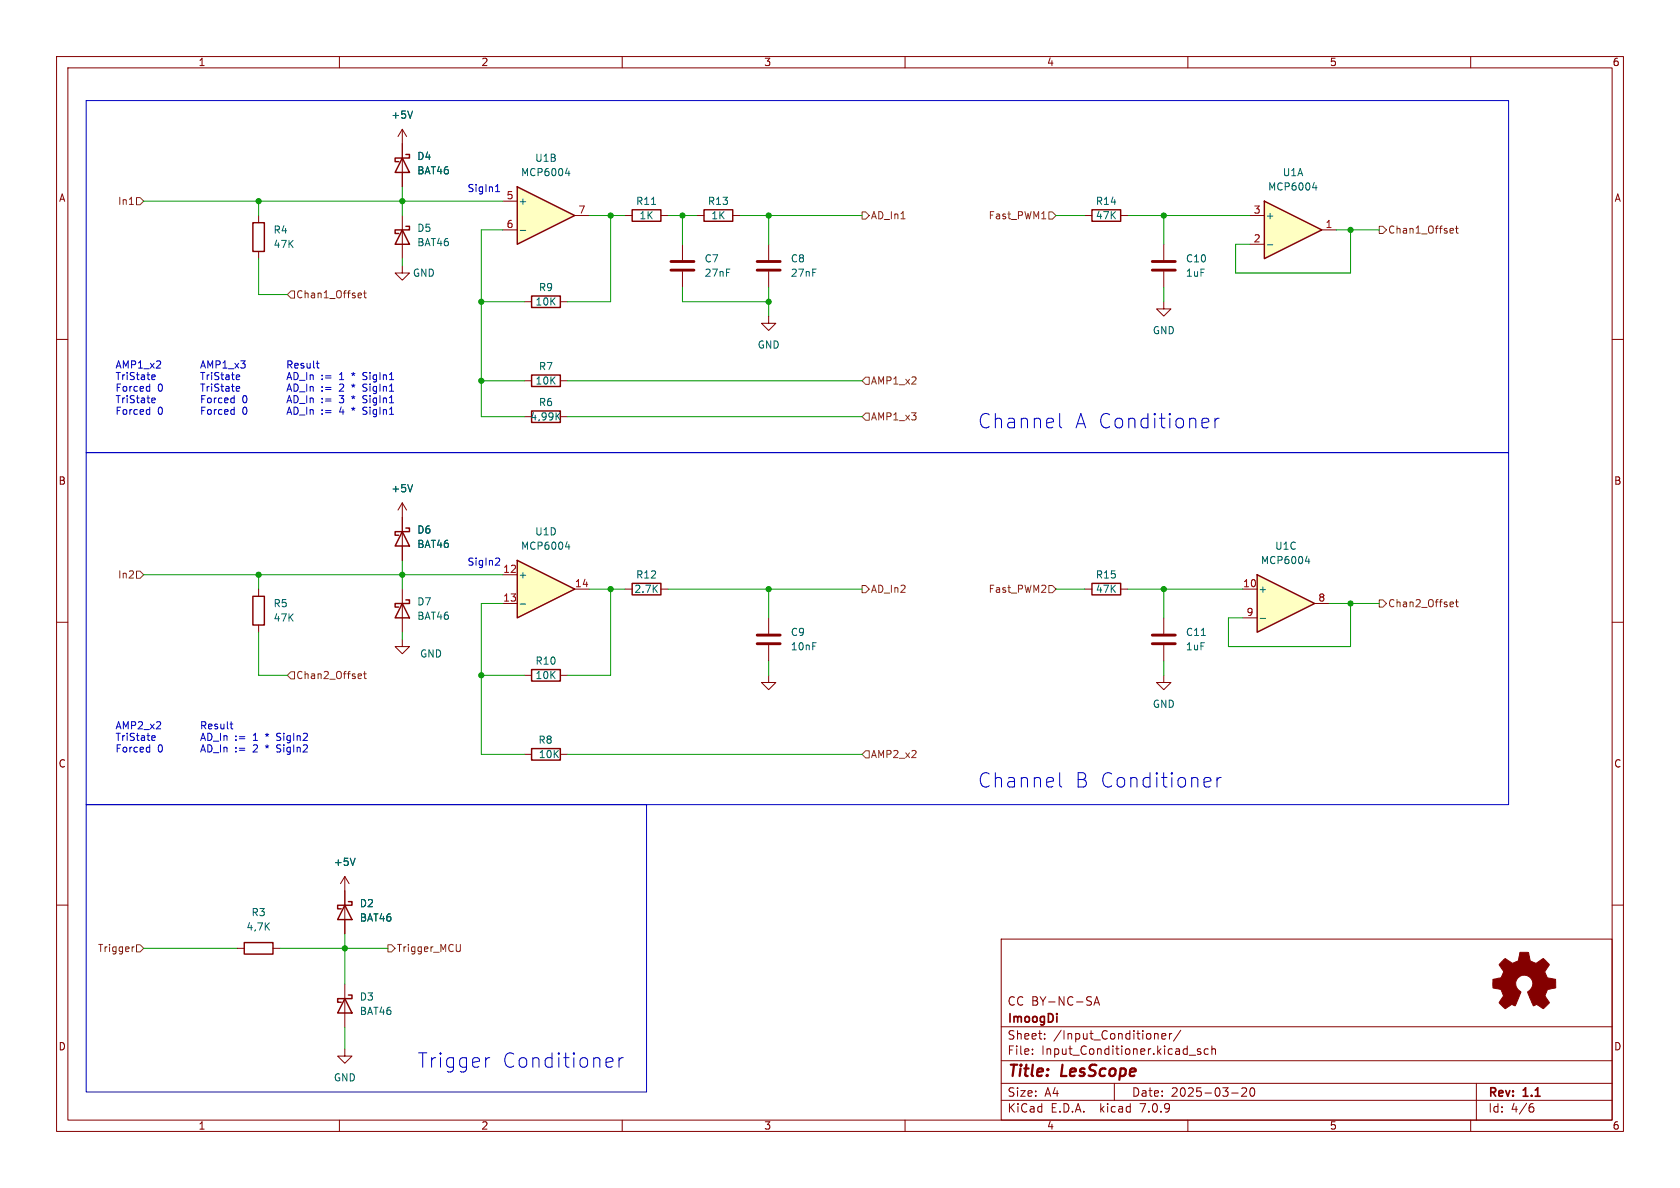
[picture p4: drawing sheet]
<svg xmlns="http://www.w3.org/2000/svg" width="297mm" height="210mm" viewBox="0 0 297 210" stroke-linecap="round" stroke-linejoin="round" font-family="sans-serif">
<g fill="none" stroke="#840000" stroke-width=".18">
<path d="M10 10h277v190h-277zM12 12h273v186h-273zM60 10v2M110 10v2M160 10v2M210 10v2M260 10v2M10 60h2M120.6 43.2v2.8M120.6 48v2.8M135.9 43.2v2.8M135.9 48v2.8"/>
<path d="M205.7 43.2v2.8M205.7 48v2.8M285 60h2M10 110h2M92.7 119.4h1.3M99.1 119.4h1.2M110.5 104.1h1.3M116.8 104.1h1.3M135.9 119.4v1.3h1.3l-1.3 1.2-1.3-1.2h1.3M285 110h2M92.7 133.4h1.3M99.1 133.4h1.2"/>
<path d="M10 160h2M285 160h2M41.9 167.6h1.3M48.3 167.6h1.2M177 166h108v32h-108zM193.4 177.7l.5-1.5 .5 1.5M193.5 177.3h.7M60 198v2M61 185.4v1.3h1.2l-1.2 1.3-1.3-1.3h1.3M110 198v2M160 198v2M177 194.5h108"/>
<path d="M177 191.5h108M177 187.5h108M177 181.5h108M182.5 186.3v.1M182.5 185.5v.1M184.7 183.6v.1M184.7 182.8v.1M197 191.5v3M204.5 182.7l.2 .2v.8M205.4 183.2l.7-.1-.1-.3-.4-.1-.2 .2 .1 .7h.5M206.7 182.7v1M207.2 182.7l-.3 .1-.2 .2"/>
<path d="M208.7 182.1l-1.2 2M210 198v2M210.2 186.5h1.2M212.2 185.5l-.3-.1-.2 .2v.2l.5 .2v.3h-.5M213.6 185.5l-.4-.1-.3 .3v.4l.1 .2h.6M214.2 185.5l.3-.1 .3 .1 .1 .9M214.2 184.9v1.5M217.7 193.2h1.2M219.5 192.4l.6-.1 .2 .1 .1 .3-.9 1.1h.9M221.2 192.4l.1-.1a.81 .81 0 0 1 .6 .6 .81 .81 0 0 1-.3 .8l-.1 .1a.81 .81 0 0 1-.6-.6 .81 .81 0 0 1 .3-.8zM260 198v2M261 191.5v6.5"/>
<path d="M270.6 195.7h.3l.3 .3-.1 .5-.5 .1M271 195.1l-.4 .1"/>
</g>
<path d="M118.6 47.8h4.1M118.6 46.2h4.1M133.9 47.8h4M133.9 46.2h4M203.7 47.8h4.1M203.7 46.2h4.1" fill="none" stroke="#840000" stroke-width=".51"/>
<path d="M94 118.4h5.1v2h-5.1zM111.8 103.1h5v2.1h-5zM94 132.3h5.1v2.1h-5.1zM43.2 166.6h5.1v2.1h-5.1z" fill="none" stroke="#840000" stroke-width=".25"/>
<path d="M222.2 101.6l10.2 5.1-10.2 5.1z" fill="#ffffc2"/>
<path d="M44.7 105.4h2v5.1h-2zM222.2 101.6l10.2 5.1-10.2 5.1zM61.6 159.4h.6v.6h-2.5v.7h.6M61 176.5l1.2 2.6h-2.5zM61 160l1.2 2.6h-2.5zM61.6 175.9h.6v.6h-2.5v.7h.6" fill="none" stroke="#840000" stroke-width=".25"/>
<g fill="none" stroke="#840000" stroke-width=".18">
<path d="M205.7 53.3v1.3h1.3l-1.3 1.3-1.2-1.3h1.2M71.1 88.9l-.7 1.3M71.1 88.9v2.5M71.1 88.9l.8 1.3M45.7 104.1v1.3M45.7 110.5v1.3M219.7 104.1h2.5M219.7 109.2h2.5M232.4 106.7h2.5M61 154.9l-.8 1.3M61 154.9v10.2M61 154.9l.7 1.3"/>
<path d="M61 174v7.6"/>
</g>
<path d="M72.9 85.7l-.4 1.2M230.8 99.2h.8M231.4 98.8v.8M222.8 109.3h.9M62.8 151.7l-.4 1.3" fill="none" stroke="#006464" stroke-width=".18"/>
<path d="M91.4 99.1l10.2 5-10.2 5.1z" fill="#ffffc2"/>
<path d="M111.8 37.1h5v2h-5zM124.5 37.1h5v2h-5zM94 52.3h5.1v2.1h-5.1zM94 66.3h5.1v2h-5.1zM71.1 94l1.3 2.5h-2.6zM71.8 93.3h.6v.7h-2.6v.6h.7M91.4 99.1l10.2 5-10.2 5.1zM71.1 106.7l1.3 2.5h-2.6zM71.8 106h.6v.7h-2.6v.6h.7" fill="none" stroke="#840000" stroke-width=".25"/>
<g fill="none" stroke="#840000" stroke-width=".18">
<path d="M110.5 38.1h1.3M116.8 38.1h1.3M123.2 38.1h1.3M129.5 38.1h1.3M92.7 53.3h1.3M99.1 53.3h1.2M135.9 55.9v1.3h1.3l-1.3 1.2-1.3-1.2h1.3M92.7 67.3h1.3M99.1 67.3h1.2M71.1 91.4v7.7M71.1 113v1.3h1.3l-1.3 1.3-1.3-1.3h1.3M71.1 104.1v7.7"/>
<path d="M88.9 101.6h2.5M88.9 106.7h2.5M101.6 104.1h2.5M205.7 119.4v1.3h1.3l-1.3 1.2-1.2-1.2h1.2M205.7 109.2v2.8M205.7 114v2.8"/>
</g>
<path d="M115.2 36.1h.7M100 96.7h.8M100.6 96.3v.8M92 106.8h.9M212.4 112.3h.7" fill="none" stroke="#006464" stroke-width=".18"/>
<path d="M203.7 113.8h4.1M203.7 112.3h4.1" fill="none" stroke="#840000" stroke-width=".51"/>
<path d="M265.5 169.9l.6-.5 .9 .6a.62 .62 0 0 0 1 0l.2-.1a1.62 1.62 0 0 0 .5-1.3l.1-.3 1.4 .1 .2 .7a.74 .74 0 0 0 .6 1l.6 .2 1.2-.9 1.1 1.1-.4 .7a.75 .75 0 0 0-.2 1.2l.2 .4 1.5 .3v1.5l-1.4 .3-.1 .1a1.23 1.23 0 0 0-.2 1.2l.6 1-.1 .2-1 .9-.8-.5a.54 .54 0 0 0-.9 0l-1-2.4a2.33 2.33 0 0 0 .8-1.9 1.54 1.54 0 0 0-2.5-.7 1.54 1.54 0 0 0 .5 2.6l-1.1 2.4a.69 .69 0 0 0-1.1 .1l-.6 .4-1.1-1.1 .8-1.2-.2-.5a.71 .71 0 0 0-.9-.7l-.8-.2v-1.5l.5-.1a1.11 1.11 0 0 0 1.2-.7 .72 .72 0 0 0-.2-1.2l-.4-.6z" fill="#840000" stroke="#840000" stroke-width=".18"/>
<path d="M91.4 33l10.2 5.1-10.2 5.1z" fill="#ffffc2"/>
<path d="M44.7 39.4h2v5.1h-2zM71.1 27.9l1.3 2.6h-2.6zM71.8 27.3h.6v.6h-2.6v.7h.7M91.4 33l10.2 5.1-10.2 5.1zM193 37.1h5.1v2h-5.1zM71.1 40.6l1.3 2.6h-2.6zM71.8 40h.6v.6h-2.6v.7h.7M94 72.6h5.1v2.1h-5.1zM193 103.1h5.1v2.1h-5.1z" fill="none" stroke="#840000" stroke-width=".25"/>
<g fill="none" stroke="#840000" stroke-width=".18">
<path d="M45.7 38.1v1.3M71.1 22.9v10.1M71.1 38.1v7.6M71.1 22.9l-.7 1.2M71.1 22.9l.8 1.2M88.9 35.6h2.5M101.6 38.1h2.5M191.8 38.1h1.2M198.1 38.1h1.3M45.7 44.5v1.2M71.1 47v1.3h1.3l-1.3 1.2-1.3-1.2h1.3M88.9 40.6h2.5"/>
<path d="M92.7 73.7h1.3M99.1 73.7h1.2M135.9 109.2v2.8M135.9 114v2.8M191.8 104.1h1.2M198.1 104.1h1.3"/>
</g>
<path d="M72.9 19.6l-.4 1.3M100 30.6h.8M100.6 30.2v.9M92 40.7h.9M98.5 73.5l.5 .7M99 73l-.7 .7" fill="none" stroke="#006464" stroke-width=".18"/>
<path d="M133.9 113.8h4M133.9 112.3h4" fill="none" stroke="#840000" stroke-width=".51"/>
<path d="M223.5 35.6l10.2 5-10.2 5.1z" fill="#ffffc2"/>
<path d="M223.5 35.6l10.2 5-10.2 5.1z" fill="none" stroke="#840000" stroke-width=".25"/>
<path d="M71.1 25.4v2.5M71.1 30.5v2.5M221 38.1h2.5M221 43.2h2.5M233.7 40.6h2.5M71.1 91.4v2.6M71.1 96.5v2.6M61 157.5v2.5M61 162.6v2.5" fill="none" stroke="#840000" stroke-width=".18"/>
<path d="M72.9 19.6l-.4 1.3M232 33.2h.8M232.7 32.8v.8M224 43.3h1M72.9 85.7l-.4 1.2M62.8 151.7l-.4 1.3" fill="none" stroke="#006464" stroke-width=".18"/>
<g fill="none" stroke="#725600" stroke-width=".18">
<path d="M22.9 36.1h.7M24.1 34.9h.7l.6 .7-.6 .6h-.7zM152.4 37.5h.6l.7 .6-.7 .6h-.6zM184.2 38.7h.7M185.4 37.5h.7l.6 .6-.6 .6h-.7zM257.5 39.9v1.1l.3 .2M51.4 51.4h.7v1.3h-.7l-.6-.6zM63.7 51.8l.2 .3-.6 .1M63.9 52.6h-.2M64.3 51.8h.5M64.5 51.4v1.1l.3 .1M243.8 40h.7l.6 .6-.6 .7h-.7z"/>
<path d="M256.8 40.4l.2 .3-.7 .1M256.9 41.2h-.1M257.3 40.4h.5M153 66.7h.7v1.2h-.7l-.6-.6zM153 73h.7v1.3h-.7l-.6-.6zM24.1 101h.7l.6 .6-.6 .6h-.7zM51.4 118.7h.7v1.3h-.7l-.6-.6zM63.7 119.1l.2 .3-.6 .1M63.9 119.9l-.2 .1M64.3 119.1h.5M64.5 118.7v1.1l.3 .2M152.4 103.5h.6l.7 .6-.7 .7h-.6z"/>
<path d="M185.4 103.5h.7l.6 .6-.6 .7h-.7zM243.8 106h.7l.6 .7-.6 .6h-.7zM256.8 106.4l.2 .3-.7 .1M256.9 107.2l-.1 .1M257.3 106.4h.5M257.5 106v1.1l.3 .2M153 132.7h.7v1.3h-.7l-.6-.6zM23.7 167.4l-.3 .1M24.1 167h.7l.6 .6-.6 .7h-.7zM68.6 167h.6l.6 .6-.6 .7h-.6zM81.4 166.9v1.1l-.1 .2h-.4"/>
</g>
<g fill="none" stroke="#0000c2" stroke-width=".18">
<path d="M15.2 17.8h251.5v62.2h-251.5zM87.6 33.9h.7M87.7 32.9l.3-.3v1.3M26.1 68.3l.4 .1M26.1 72.4l.4 .1M26.5 67.9v1.3M26.5 72v1.2M26.5 69.1l-.4 .1M26.5 73.2h-.4M35.7 70.5h.4M35.7 69.9v1.3M35.7 72.6h.4"/>
<path d="M36.3 72h-.6v1.2M36.8 70.4h.3l.3 .2v.4l-.3 .2-.3-.1-.1-.1zM36.8 72.5l.3-.1 .3 .2v.4l-.3 .2h-.3l-.1-.2zM37.9 70.4v.8M37.9 72.4v.8M38.3 70.4l-.4 .2M38.3 72.4l-.4 .2M39 66.3h.5M39.2 65.8v1.1l.3 .2M39.2 70.4h-.3l-.3 .2 .1 .5h.5M39.2 72.5l-.3-.1-.3 .2 .1 .6h.5M39.7 70.8l.6-.1v-.3h-.4l-.2 .1 .1 .6h.5"/>
<path d="M40 66.3h.4l.1 .8M40.5 66.6h-.4l-.2 .2 .2 .3h.4M40.9 66.3h.5M41.1 65.8v1.1l.3 .2M41.4 70.4h-.4l-.2 .2 .1 .5h.5M41.4 69.9v1.3M41.8 66.7l.6-.1-.1-.3h-.4l-.1 .1v.7h.5M41.8 68.7l.6-.1-.1-.2-.4-.1-.1 .2v.6h.5M42.6 63.8h.7l-.4 .5M43.1 64.3l.2 .2v.3l-.2 .3M50.7 67.1l.4-1.3 .5 1.3M50.7 69.2l.4-1.3 .5 1.3"/>
<path d="M50.7 71.2l.4-1.3 .5 1.3M50.8 66.7h.6M50.8 68.8h.6M50.8 70.8h.6M50.9 64.5l.6-.1 .1-.2v-.3l-.7-.1v1.3M51.2 64.5l.4 .6M52 65.8a.64 .64 0 0 1 .7 .7 .64 .64 0 0 1-.7 .6zM52 67.9a.64 .64 0 0 1 .7 .6 .64 .64 0 0 1-.7 .7zM52 69.9a.64 .64 0 0 1 .7 .7 .64 .64 0 0 1-.7 .6zM52.1 64.6l.6-.1v-.2l-.4-.1-.2 .2 .1 .6h.5M53 67.2h.9M53 69.3h.9"/>
<path d="M53 71.3h.9M53 73.4h.9M53.7 64.3l-.3-.1-.2 .2 .1 .2 .4 .1v.3h-.5M54.2 65.8v1.3M54.3 64.2v.8l.3 .1 .2-.2M54.8 64.2v.9M54.8 66.3v.8M54.8 66.4l.2-.1h.3l.1 .8M55.4 63.8v1.1l.2 .2M55.9 64.2h.5M56.1 63.8v1.1l.3 .2M57.6 72.6h.9"/>
<path d="M57.6 72.9h.9M64.3 72.5l.4 .2 .2 .3-.3 .2h-.5M65.4 72.4v.8M66.6 72.5l-.4-.1-.2 .2 .1 .6h.5M66.6 72.4v1l-.3 .3-.3-.1M67.2 69.9v1.3M67.2 72v1.2M67.8 68.4l.2-.1 .3 .1v.8M67.8 68.3v.9M67.8 70.4v.8M67.8 72.4v.8M67.8 70.5l.2-.1h.3v.8"/>
<path d="M67.8 72.5l.2-.1 .3 .1v.7M68.9 69.2h.7M68.9 70.3l.3-.4v1.3M68.9 72.3l.3-.3v1.2M68.9 71.2h.7M68.9 73.2h.7M69.2 67.9v1.3M187.3 73.1v2.2l.4 .3M212.9 73.9l.7 .2 .1 .4-1.2 .3M213.6 75.5l-.7 .1M214.8 73.9v1.7M215.5 73.9a.65 .65 0 0 0-.7 .5"/>
<path d="M15.2 80h251.5v62.2h-251.5zM88.1 98.6l.2 .3v.3l-.8 .7h.8M26.1 132.1l.4 .1M26.5 131.7v1.2M26.5 132.9h-.4M35.5 130.9l.4-1.3 .4 1.3M35.5 132.9l.4-1.2 .4 1.2M35.6 130.5h.6M35.6 132.6h.6M35.7 128.2h.6l.1-.2-.1-.3-.6-.1v1.2M36 128.2l.4 .6M36.7 129.6a.64 .64 0 0 1 .8 .7 .64 .64 0 0 1-.8 .6z"/>
<path d="M36.7 131.7a.64 .64 0 0 1 .8 .6 .64 .64 0 0 1-.8 .6zM36.9 128.4l.6-.1-.1-.2-.3-.1-.2 .2v.6h.5M37.7 131h1M37.7 133.1h1M38.4 128.1l-.3-.1-.1 .2v.2l.4 .1v.3h-.4M39 129.6v1.3M39 128l.1 .8h.3l.2-.1M39.6 128v.8M39.6 130v.9M39.6 130.2l.2-.2 .3 .1v.8M40.2 127.6v1.1l.2 .1M40.7 128h.5"/>
<path d="M40.9 127.6v1.1l.3 .1M52.5 132.2l.2-.1 .3 .1 .1 .7M52.5 132.1v.8M54.3 132l-.7 .9h.7M187.3 136.6v2.2l.4 .3M213.2 137.4l.7 .2 .2 .4-1.2 .3M213.9 139l-.7 .1M215.2 137.4v1.7M215.9 137.4a.65 .65 0 0 0-.7 .5M15.2 142.2h99.1v50.8h-99.1zM86.6 187l-.5 .1M107.5 187l.7 .1 .2 .5-1.3 .2"/>
<path d="M108.2 188.5l-.7 .2M109.4 187v1.7M110.2 187a.65 .65 0 0 0-.8 .5"/>
</g>
<g fill="none" stroke="#009600" stroke-width=".18">
<path d="M25.4 35.6h63.5M45.7 35.6v2.5M71.1 33v5.1M104.1 38.1h6.4M107.9 38.1v15.2h-7.6M118.1 38.1h5.1M120.6 38.1v5.1M130.8 38.1h21.6M135.9 38.1v5.1M186.7 38.1h5.1M199.4 38.1h21.6M205.7 38.1v5.1"/>
<path d="M45.7 45.7v6.4h5.1M71.1 45.7v1.3M85.1 53.3h7.6M88.9 40.6h-3.8v33.1h7.6M120.6 50.8v2.5h15.3M135.9 50.8v5.1M205.7 50.8v2.5M236.2 40.6h7.6M238.8 40.6v7.7h-20.4v-5.1h2.6M85.1 67.3h7.6M100.3 67.3h52.1M100.3 73.7h52.1"/>
<path d="M71.1 99.1v5M25.4 101.6h63.5M45.7 101.6v2.5M45.7 111.8v7.6h5.1M71.1 111.8v1.2M85.1 119.4h7.6M88.9 106.7h-3.8v26.7h7.6M104.1 104.1h6.4M107.9 104.1v15.3h-7.6M118.1 104.1h34.3M135.9 104.1v5.1M135.9 116.8v2.6"/>
<path d="M186.7 104.1h5.1M199.4 104.1h20.3M205.7 104.1v5.1M205.7 116.8v2.6M234.9 106.7h8.9M238.8 106.7v7.6h-21.6v-5.1h2.5M100.3 133.4h52.1M25.4 167.6h16.5M49.5 167.6h19.1M61 165.1v8.9M61 181.6v3.8"/>
</g>
<g fill="#009600" stroke="#009600" stroke-width=".18">
<circle cx="205.7" cy="38.1" r=".46"/>
<circle cx="238.8" cy="40.6" r=".46"/>
<circle cx="238.8" cy="106.7" r=".46"/>
<circle cx="205.7" cy="104.1" r=".46"/>
<circle cx="85.1" cy="53.3" r=".46"/>
<circle cx="71.1" cy="35.6" r=".46"/>
<circle cx="45.7" cy="35.6" r=".46"/>
<circle cx="85.1" cy="67.3" r=".46"/>
<circle cx="107.9" cy="38.1" r=".46"/>
<circle cx="135.9" cy="104.1" r=".46"/>
<circle cx="135.9" cy="38.1" r=".46"/>
<circle cx="120.6" cy="38.1" r=".46"/>
<circle cx="135.9" cy="53.3" r=".46"/>
<circle cx="71.1" cy="101.6" r=".46"/>
<circle cx="45.7" cy="101.6" r=".46"/>
<circle cx="107.9" cy="104.1" r=".46"/>
<circle cx="61" cy="167.6" r=".46"/>
<circle cx="85.1" cy="119.4" r=".46"/>
</g>
<g font-size="3.5" fill="#0000c2">
<text x="172.7" y="76">Channel</text>
<text x="189.8" y="76">A Conditioner</text>
<text x="172.7" y="139.5">Channel</text>
<text x="189.8" y="139.5">B Conditioner</text>
<text x="73.7" y="189">Trigger</text>
<text x="88.6" y="189">Conditioner</text>
</g>
<g font-size="2.8" fill="#840000">
<text x="178" y="190.9">Title:</text>
<text x="187.7" y="190.9">LesScope</text>
</g>
<g font-size="2.1" fill="#840000">
<text x="178" y="178">CC BY-NC-SA</text>
<text x="178" y="184">Sheet:</text>
<text x="178" y="181.2">ImoogDi</text>
<text x="186.2" y="184">/Input_Conditioner/</text>
<text x="178" y="186.7">File:</text>
<text x="184.1" y="186.7">Input_Conditioner.kicad_sch</text>
<text x="178" y="196.9">KiCad</text>
<text x="178" y="194.1">Size:</text>
<text x="184.7" y="194.1">A4</text>
<text x="185.7" y="196.9">E.D.A.</text>
<text x="194.6" y="196.9">kicad</text>
<text x="200" y="194.1">Date:</text>
<text x="201.8" y="196.9">7.0.9</text>
<text x="207" y="194.1">2025-03-20</text>
<text x="263" y="194.3">Rev:</text>
<text x="263" y="196.9">Id:</text>
<text x="267.1" y="196.9">4/6</text>
<text x="269.4" y="194.3">1.1</text>
</g>
<g font-size="1.8" fill="#840000">
<text x="35" y="11.9">1</text>
<text x="85" y="11.9">2</text>
<text x="135" y="11.9">3</text>
<text x="185" y="11.9">4</text>
<text x="235" y="11.9">5</text>
<text x="285" y="11.9">6</text>
<text x="10.3" y="35.9">A</text>
<text x="285.3" y="35.9">A</text>
<text x="10.3" y="85.9">B</text>
<text x="285.3" y="85.9">B</text>
<text x="10.3" y="135.9">C</text>
<text x="285.3" y="135.9">C</text>
<text x="10.3" y="185.9">D</text>
<text x="285.3" y="185.9">D</text>
<text x="35" y="199.9">1</text>
<text x="85" y="199.9">2</text>
<text x="135" y="199.9">3</text>
<text x="185" y="199.9">4</text>
<text x="235" y="199.9">5</text>
<text x="285" y="199.9">6</text>
</g>
<g font-size="1.8" fill="#006464">
<text x="69.1" y="21.2">+5V</text>
<text x="73.7" y="28.5">D4</text>
<text x="94.5" y="28.8">U1B</text>
<text x="73.7" y="31">BAT46</text>
<text x="92" y="31.3">MCP6004</text>
<text x="224.1" y="33.9">MCP6004</text>
<text x="226.7" y="31.3">U1A</text>
<text x="48.3" y="41.5">R4</text>
<text x="73.7" y="41.2">D5</text>
<text x="91.6" y="36.4">+</text>
<text x="112.4" y="36.4">R11</text>
<text x="113" y="39">1K</text>
<text x="125.1" y="36.4">R13</text>
<text x="125.7" y="39">1K</text>
<text x="193.6" y="36.4">R14</text>
<text x="193.6" y="39">47K</text>
<text x="223.6" y="39">+</text>
<text x="48.3" y="44">47K</text>
<text x="73.7" y="43.7">BAT46</text>
<text x="124.5" y="46.6">C7</text>
<text x="139.7" y="46.6">C8</text>
<text x="209.6" y="46.6">C10</text>
<text x="72.9" y="49.1">GND</text>
<text x="95.2" y="51.7">R9</text>
<text x="124.5" y="49.1">27nF</text>
<text x="139.7" y="49.1">27nF</text>
<text x="209.6" y="49.1">1uF</text>
<text x="94.6" y="54.2">10K</text>
<text x="203.7" y="59.3">GND</text>
<text x="95.2" y="65.6">R7</text>
<text x="133.9" y="61.8">GND</text>
<text x="94.6" y="68.2">10K</text>
<text x="95.2" y="72">R6</text>
<text x="93.7" y="74.5">4,99K</text>
<text x="69.1" y="87.2">+5V</text>
<text x="73.7" y="94.5">D6</text>
<text x="94.5" y="94.8">U1D</text>
<text x="73.7" y="97.1">BAT46</text>
<text x="92" y="97.4">MCP6004</text>
<text x="222.8" y="99.9">MCP6004</text>
<text x="225.3" y="97.4">U1C</text>
<text x="48.3" y="107.5">R5</text>
<text x="73.7" y="107.2">D7</text>
<text x="91.6" y="102.5">+</text>
<text x="112.1" y="105">2.7K</text>
<text x="112.4" y="102.5">R12</text>
<text x="193.6" y="102.5">R15</text>
<text x="193.6" y="105">47K</text>
<text x="222.4" y="105">+</text>
<text x="48.3" y="110.1">47K</text>
<text x="73.7" y="109.8">BAT46</text>
<text x="139.7" y="112.6">C9</text>
<text x="209.6" y="112.6">C11</text>
<text x="74.2" y="116.4">GND</text>
<text x="94.6" y="117.7">R10</text>
<text x="139.7" y="115.2">10nF</text>
<text x="209.6" y="115.2">1uF</text>
<text x="94.6" y="120.2">10K</text>
<text x="203.7" y="125.3">GND</text>
<text x="95.1" y="131.7">R8</text>
<text x="95.2" y="134.2">10K</text>
<text x="58.9" y="153.3">+5V</text>
<text x="63.5" y="160.6">D2</text>
<text x="43.5" y="164.7">4,7K</text>
<text x="44.4" y="162.2">R3</text>
<text x="63.5" y="163.1">BAT46</text>
<text x="63.5" y="177.1">D3</text>
<text x="63.5" y="179.6">BAT46</text>
<text x="58.9" y="191.4">GND</text>
</g>
<g font-size="1.8" fill="#0000c2">
<text x="82.5" y="34">SigIn1</text>
<text x="20.3" y="65.2">AMP1_x2 AMP1_x3 Result</text>
<text x="20.3" y="67.3">TriState TriState AD_In</text>
<text x="20.3" y="69.3">Forced</text>
<text x="20.3" y="71.4">TriState Forced</text>
<text x="27.8" y="69.3">0 TriState AD_In</text>
<text x="42.8" y="71.4">0 AD_In</text>
<text x="53.8" y="71.4">:=</text>
<text x="54.1" y="69.3">:=</text>
<text x="56.7" y="67.3">:=</text>
<text x="57.2" y="71.4">3</text>
<text x="57.5" y="69.3">2</text>
<text x="59.5" y="71.4">*</text>
<text x="59.8" y="69.3">*</text>
<text x="60.1" y="67.3">1</text>
<text x="61.7" y="71.4">SigIn1</text>
<text x="62" y="69.3">SigIn1</text>
<text x="62.5" y="67.3">*</text>
<text x="64.6" y="67.3">SigIn1</text>
<text x="20.3" y="73.4">Forced</text>
<text x="27.8" y="73.4">0 Forced</text>
<text x="40.1" y="73.4">0 AD_In</text>
<text x="51.2" y="73.4">:=</text>
<text x="54.5" y="73.4">4</text>
<text x="56.9" y="73.4">*</text>
<text x="59" y="73.4">SigIn1</text>
<text x="82.5" y="100.1">SigIn2</text>
<text x="20.3" y="129">AMP2_x2 Result</text>
<text x="20.3" y="131.1">TriState AD_In</text>
<text x="41.5" y="131.1">:=</text>
<text x="44.9" y="131.1">1</text>
<text x="47.2" y="131.1">*</text>
<text x="49.4" y="131.1">SigIn2</text>
<text x="20.3" y="133.1">Forced</text>
<text x="27.8" y="133.1">0 AD_In</text>
<text x="38.9" y="133.1">:=</text>
<text x="42.2" y="133.1">2</text>
<text x="44.6" y="133.1">*</text>
<text x="46.7" y="133.1">SigIn2</text>
</g>
<g font-size="1.8" fill="#a90000">
<text x="89.5" y="35.3">5</text>
<text x="89.5" y="40.4">6</text>
<text x="102.2" y="37.8">7</text>
<text x="221.5" y="37.8">3</text>
<text x="234.2" y="40.4">1</text>
<text x="221.5" y="42.9">2</text>
<text x="88.9" y="101.3">12</text>
<text x="88.9" y="106.4">13</text>
<text x="101.6" y="103.9">14</text>
<text x="219.7" y="103.9">10</text>
<text x="233" y="106.4">8</text>
<text x="220.3" y="109">9</text>
</g>
<g font-size="1.8" fill="#725600">
<text x="20.8" y="36.4">In1</text>
<text x="153.9" y="39">AD_In1</text>
<text x="174.7" y="39">Fast_PWM1</text>
<text x="245.3" y="41.5">Chan1_Offset</text>
<text x="52.3" y="52.9">Chan1_Offset</text>
<text x="153.9" y="68.2">AMP1_x2</text>
<text x="153.9" y="74.5">AMP1_x3</text>
<text x="20.8" y="102.5">In2</text>
<text x="153.9" y="105">AD_In2</text>
<text x="174.7" y="105">Fast_PWM2</text>
<text x="245.3" y="107.5">Chan2_Offset</text>
<text x="52.3" y="120.2">Chan2_Offset</text>
<text x="153.9" y="134.2">AMP2_x2</text>
<text x="17.2" y="168.5">Trigger</text>
<text x="70" y="168.5">Trigger_MCU</text>
</g>
</svg>
